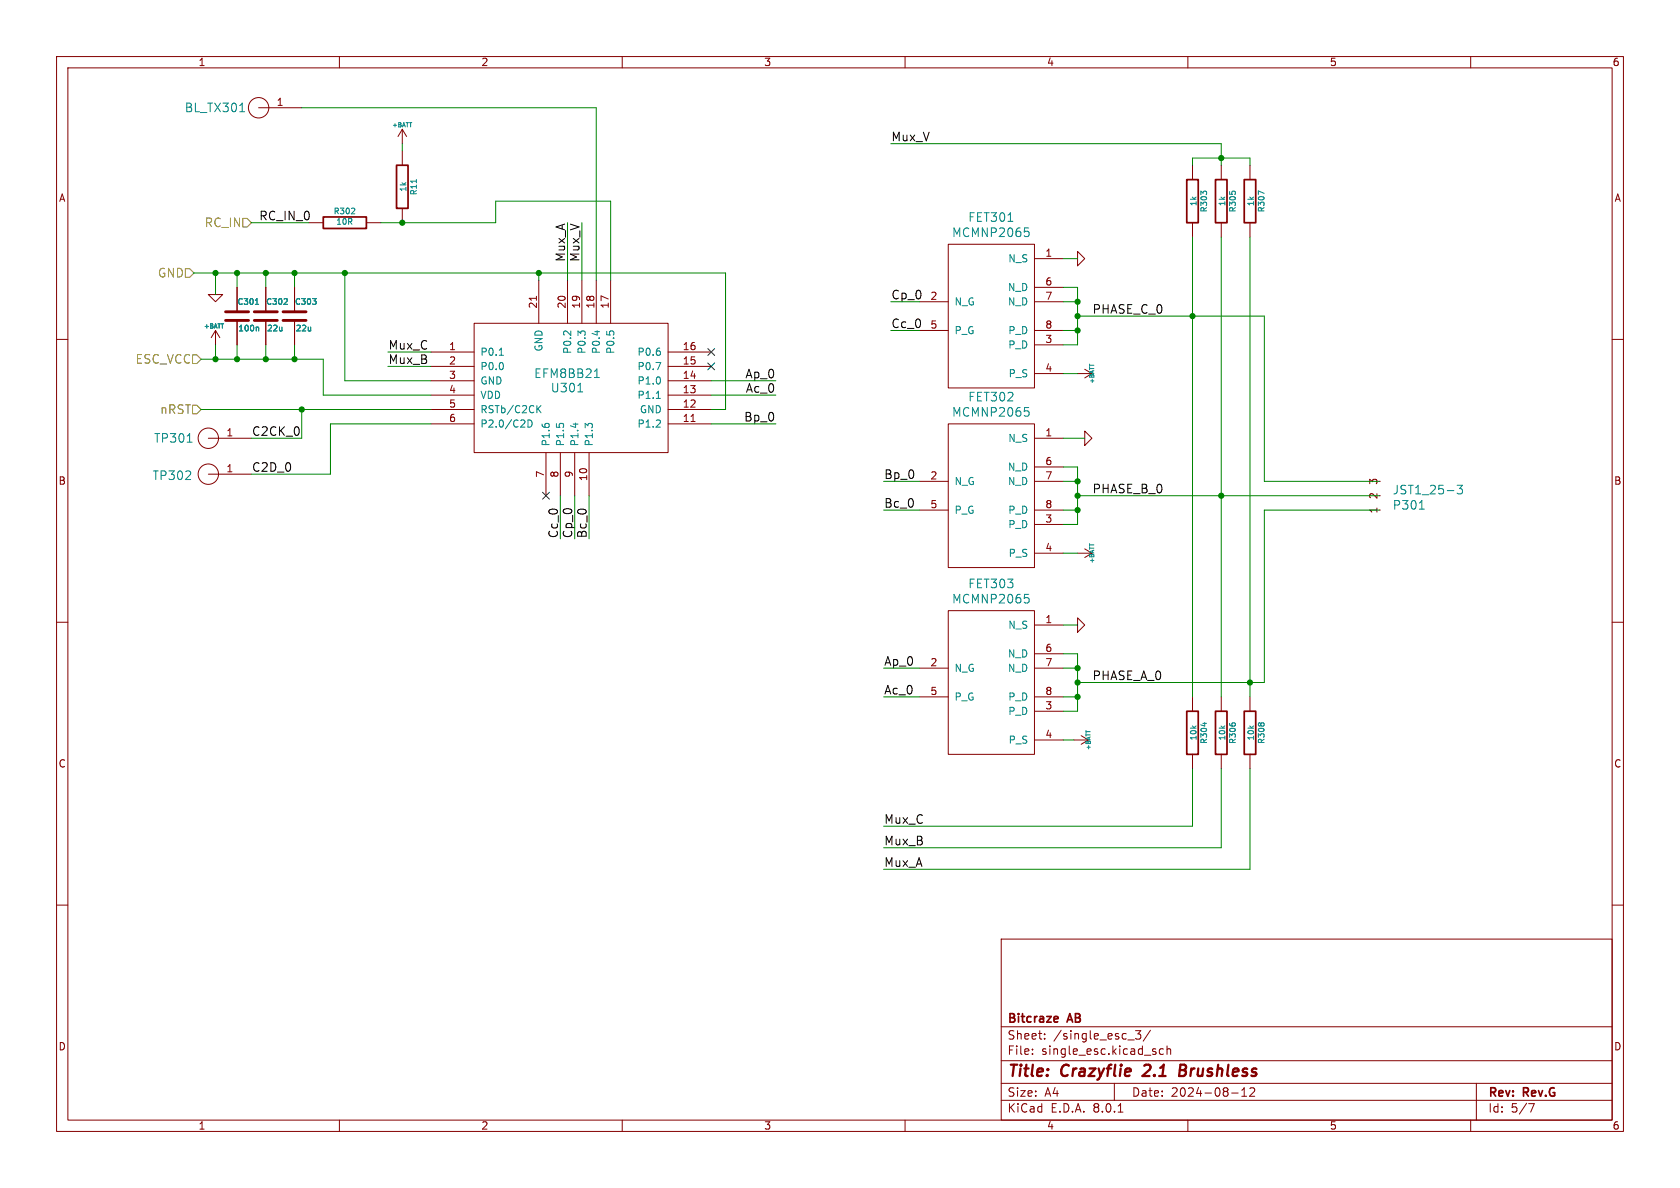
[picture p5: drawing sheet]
<svg xmlns="http://www.w3.org/2000/svg" width="297mm" height="210mm" viewBox="0 0 297 210" stroke-linecap="round" stroke-linejoin="round" font-family="sans-serif">
<g fill="none" stroke="#840000" stroke-width=".18">
<path d="M10 10h277v190h-277zM12 12h273v186h-273zM45.7 19.1h7.6M60 10v2M110 10v2M160 10v2M210 10v2M260 10v2M54.6 39.4h2.5M64.8 39.4h2.5M71.1 22.9l-.7 1.2M71.1 22.9v2.5"/>
<path d="M71.1 26.7v2.5M71.1 36.8v2.6M71.1 22.9l.8 1.2M210.8 29.2v2.6M210.8 39.4v2.5M215.9 29.2v2.6M215.9 39.4v2.5M221 29.2v2.6M221 39.4v2.5M10 60h2M36.8 52.1h2.6l-1.3 1.2zM38.1 58.4l-.8 1.3"/>
<path d="M38.1 58.4v2.6M38.1 58.4l.8 1.3M41.9 50.8v4.3M41.9 56.6v4.4M47 50.8v4.3M47 56.6v4.4M52.1 50.8v4.3M52.1 56.6v4.4M83.8 57.2h34.3v22.8h-34.3zM94.8 52.4v.7M95.2 49.5v7.7M100.3 49.5v7.7"/>
<path d="M102.9 49.5v7.7M105.4 49.5v7.7M107.9 49.5v7.7M162.6 53.3h5M162.6 58.4h5M167.6 43.2h15.3v25.4h-15.3zM182.9 45.7h5.1M182.9 53.3h5.1M182.9 58.4h5.1M182.9 50.8h5.1M190.5 44.5l1.3 1.2-1.3 1.3zM285 60h2"/>
<path d="M36.8 77.5h7.6M76.2 62.2h7.6M76.2 74.9h7.6M76.2 72.4h7.6M76.2 69.9h7.6M76.2 67.3h7.6M76.2 64.8h7.6M118.1 62.2h7.6M118.1 74.9h7.6M118.1 72.4h7.6M118.1 69.9h7.6M118.1 67.3h7.6"/>
<path d="M118.1 64.8h7.6M122.2 74.5h.7M167.6 74.9h15.3v25.4h-15.3zM182.9 61h5.1M182.9 66h5.1M182.9 77.5h5.1M190.5 66h2.5M191.8 76.2l1.2 1.3-1.2 1.2zM191.8 65.3l1.2 .7M193 66l-1.2 .8M36.8 83.8h7.6M96.5 80v7.6"/>
<path d="M99.1 80v7.6M101.6 80v7.6M104.1 80v7.6M162.6 85.1h5M162.6 90.2h5M182.9 97.8h5.1M182.9 85.1h5.1M182.9 92.7h5.1M182.9 90.2h5.1M182.9 82.6h5.1M190.5 97.8h2.5M191.8 97l1.2 .8"/>
<path d="M193 97.8l-1.2 .8M10 110h2M162.6 118.1h5M167.6 108h15.3v25.4h-15.3zM182.9 110.5h5.1M182.9 118.1h5.1M182.9 115.6h5.1M190.5 109.2l1.3 1.3-1.3 1.3zM285 110h2M162.6 123.2h5M182.9 130.8h5.1M182.9 125.7h5.1"/>
<path d="M182.9 123.2h5.1M189.9 130.8h2.5M191.1 130l1.3 .8M192.4 130.8l-1.3 .8M210.8 123.2v2.5M210.8 133.4v2.5M215.9 123.2v2.5M215.9 133.4v2.5M221 123.2v2.5M221 133.4v2.5M10 160h2M285 160h2"/>
<path d="M177 166h108v32h-108zM60 198v2M110 198v2M160 198v2M177 194.5h108M177 191.5h108M177 187.5h108M177 181.5h108M182.5 186.3v.1M182.5 185.5v.1M184.7 183.6v.1M184.7 182.8v.1"/>
<path d="M197 191.5v3M197.7 196.6h.8M199.4 183.8h1.1M200.7 182.2h1l-.5 .6 .4 .1v.7l-.2 .1h-.4l-.3-.1M203.4 182.1l-1.3 2M205.7 185.5l-.5-.1-.2 .3v.4l.1 .2h.6M206.3 185.5l.2-.1 .4 .1 .1 .9M206.3 184.9v1.5M210 198v2M217.7 193.2h1.2M219.5 193.8h.9M219.5 192.7l.5-.4v1.5"/>
<path d="M221 192.4l.5-.1 .2 .1 .1 .3-.9 1.1h.9M260 198v2M261 191.5v6.5M270.2 195.1h1l-.6 1.5"/>
<circle cx="45.7" cy="19.1" r="1.8"/>
<circle cx="36.8" cy="77.5" r="1.8"/>
<circle cx="36.8" cy="83.8" r="1.8"/>
</g>
<path d="M203.3 189.1l-1.3 1.1h1.2M208.6 189.2h.6M209.2 189.2l.3 .1M209.4 188.2h-.7l-.3 2 1-.1M209.4 189.1l-.2 .1" fill="none" stroke="#840000" stroke-width=".4"/>
<path d="M57.1 38.4h7.7v2h-7.7zM70.1 29.2h2v7.6h-2zM209.8 31.8h2v7.6h-2zM214.9 31.8h2v7.6h-2zM220 31.8h2v7.6h-2zM209.8 125.7h2v7.7h-2zM214.9 125.7h2v7.7h-2zM220 125.7h2v7.7h-2zM186.6 179.7l.4 .1 .1 .2-.8 .2M187 180.6l-.4 .1" fill="none" stroke="#840000" stroke-width=".3"/>
<g fill="none" stroke="#008484" stroke-width=".18">
<path d="M42.4 19.7h.9M62.1 37.8h.6M62.7 36.9v.3M73.6 31.7v.6M178.2 39.1h.9M212.7 34.1l-.4-.3v.6M212.8 33.8h.4M217.9 33.8h.4M223.5 34.2l-1-.5v.7M45.1 53.8h.6M45.4 57.8l.3 .2v.5M50.2 53.8h.6"/>
<path d="M50.8 52.9v.3M55.3 52.8h.6l-.4 .4M55.8 53.3v.4M105.6 58.4v.8M181.1 40.3h.8M181.3 40.9h.3l.3 .3v.5l-.6 .1M33.1 78.2h.9M88.3 62.8h.7M93.3 74.2a.64 .64 0 0 1 .8 .7 .64 .64 0 0 1-.8 .6zM95.1 72.2l.5 .8M95.6 71.7l-.7 .7M101.8 74.8v.8"/>
<path d="M102.1 69.3h.9M105.1 66.7h.9M105.4 65.4l.1-.2v1.5M116 64.1h.8l-.5 1.2M116 70.4h.8M181.1 72h.8M181.3 72.6h.3l.3 .3v.5l-.6 .2M250.9 90h.9M257.6 85.8h.9l-.5 .6 .5 .1v.7l-.2 .1h-.5l-.2-.1M181.1 105.1h.8M181.3 105.6h.3l.3 .3v.5l-.6 .2M213 127.7v.7"/>
<path d="M217.9 127.8h.4M222.6 127.8h.2M223 127.8h.4"/>
</g>
<path d="M39.9 56.6h4M39.9 55.1h4M45 56.6h4M45 55.1h4M50 56.6h4.1M50 55.1h4.1" fill="none" stroke="#840000" stroke-width=".51"/>
<path d="M42.9 38.6h.8l.7 .8-.7 .7h-.8zM32.8 47.5h.7l.8 .8-.8 .7h-.7zM34 71.6h.8l.8 .8-.8 .8h-.8zM34 62.7h.8l.8 .8-.8 .8h-.8z" fill="none" stroke="#848400" stroke-width=".18"/>
<g fill="none" stroke="#008400" stroke-width=".18">
<path d="M53.3 19.1h52.1v30.4M44.4 39.4h10.2M67.3 39.4h20.3v-3.8h20.3v13.9M71.1 25.4v1.3M100.3 39.4v10.1M102.9 39.4v10.1M157.5 25.4h58.4v3.8M210.8 29.2v-1.3h10.2v1.3M34.3 48.3h94v24.1h-2.6M38.1 48.3v3.8M41.9 48.3v2.5M47 48.3v2.5"/>
<path d="M52.1 48.3v2.5M61 48.3v19h15.2M95.2 48.3v1.2M157.5 53.3h5.1M157.5 58.4h5.1M188 53.3h2.5M188 50.8h2.5v10.2h-2.5M188 58.4h2.5M188 45.7h2.5M190.5 55.9h33v29.2h20.3M210.8 41.9v81.3M215.9 41.9v81.3"/>
<path d="M221 41.9v81.3M35.6 63.5h21.5v6.4h19.1M35.6 72.4h40.6M38.1 61v2.5M41.9 61v2.5M47 61v2.5M52.1 61v2.5M53.3 72.4v5.1h-8.9M68.6 62.2h7.6M68.6 64.8h7.6M76.2 74.9h-17.8v8.9h-14M125.7 67.3h11.5"/>
<path d="M125.7 69.9h11.5M125.7 74.9h11.5M188 77.5h3.8M188 66h2.5M99.1 87.6v7.7M101.6 87.6v7.7M104.1 87.6v7.7M156.2 85.1h6.4M156.2 90.2h6.4M188 85.1h2.5M188 82.6h2.5v10.1h-2.5M188 97.8h2.5"/>
<path d="M188 90.2h2.5M190.5 87.6h53.3M243.8 90.2h-20.3v30.5h-33M156.2 118.1h6.4M188 115.6h2.5v10.1h-2.5M188 110.5h2.5M188 118.1h2.5M156.2 123.2h6.4M188 130.8h1.9M188 123.2h2.5M210.8 135.9v10.2h-54.6M215.9 135.9v14h-59.7"/>
<path d="M221 135.9v17.8h-64.8"/>
</g>
<path d="M125.1 64.2l1.2 1.2M125.1 61.6l1.2 1.2M126.3 64.2l-1.2 1.2M126.3 61.6l-1.2 1.2M95.9 87l1.2 1.2M97.1 87l-1.2 1.2" fill="none" stroke="#000084" stroke-width=".18"/>
<g fill="#008400" stroke="#008400" stroke-width=".18">
<circle cx="53.3" cy="72.4" r=".46"/>
<circle cx="61" cy="48.3" r=".46"/>
<circle cx="41.9" cy="63.5" r=".46"/>
<circle cx="47" cy="63.5" r=".46"/>
<circle cx="190.5" cy="58.4" r=".46"/>
<circle cx="215.9" cy="27.9" r=".46"/>
<circle cx="190.5" cy="85.1" r=".46"/>
<circle cx="215.9" cy="87.6" r=".46"/>
<circle cx="210.8" cy="55.9" r=".46"/>
<circle cx="190.5" cy="118.1" r=".46"/>
<circle cx="190.5" cy="123.2" r=".46"/>
<circle cx="95.2" cy="48.3" r=".46"/>
<circle cx="71.1" cy="39.4" r=".46"/>
<circle cx="190.5" cy="87.6" r=".46"/>
<circle cx="190.5" cy="90.2" r=".46"/>
<circle cx="190.5" cy="120.7" r=".46"/>
<circle cx="221" cy="120.7" r=".46"/>
<circle cx="190.5" cy="55.9" r=".46"/>
<circle cx="190.5" cy="53.3" r=".46"/>
<circle cx="47" cy="48.3" r=".46"/>
<circle cx="52.1" cy="48.3" r=".46"/>
<circle cx="41.9" cy="48.3" r=".46"/>
<circle cx="52.1" cy="63.5" r=".46"/>
<circle cx="38.1" cy="63.5" r=".46"/>
<circle cx="38.1" cy="48.3" r=".46"/>
</g>
<g font-size="2.8" fill="#840000">
<text x="178" y="190.9">Title:</text>
<text x="187.7" y="190.9">Crazyflie</text>
<text x="203" y="190.9">2.1</text>
<text x="210.1" y="190.9">Brushless</text>
</g>
<g font-size="2.1" fill="#008484">
<text x="32.6" y="20">BL_TX301</text>
<text x="171.1" y="39.4">FET301</text>
<text x="168.2" y="42.1">MCMNP2065</text>
<text x="94.3" y="67">EFM8BB21</text>
<text x="97.3" y="69.6">U301</text>
<text x="171.1" y="71.2">FET302</text>
<text x="168.2" y="73.9">MCMNP2065</text>
<text x="27.1" y="78.5">TP301</text>
<text x="26.9" y="85.1">TP302</text>
<text x="246.1" y="87.6">JST1_25-3</text>
<text x="246.1" y="90.3">P301</text>
<text x="168.2" y="106.9">MCMNP2065</text>
<text x="171.1" y="104.2">FET303</text>
</g>
<g font-size="2.1">
<text x="157.5" y="25.1">Mux_V</text>
<text x="45.7" y="39.1">RC_IN_0</text>
<text x="100" y="46.3" transform="rotate(-90 100 46.3)">Mux_A</text>
<text x="102.6" y="46.3" transform="rotate(-90 102.6 46.3)">Mux_V</text>
<text x="157.5" y="53">Cp_0</text>
<text x="157.5" y="58.1">Cc_0</text>
<text x="193" y="55.6">PHASE_C_0</text>
<text x="68.6" y="61.9">Mux_C</text>
<text x="68.6" y="64.5">Mux_B</text>
<text x="131.7" y="67">Ap_0</text>
<text x="131.8" y="69.5">Ac_0</text>
<text x="44.4" y="77.2">C2CK_0</text>
<text x="131.5" y="74.6">Bp_0</text>
<text x="44.4" y="83.5">C2D_0</text>
<text x="156.2" y="84.8">Bp_0</text>
<text x="156.2" y="89.9">Bc_0</text>
<text x="193" y="87.3">PHASE_B_0</text>
<text x="98.7" y="95.3" transform="rotate(-90 98.7 95.3)">Cc_0</text>
<text x="101.3" y="95.3" transform="rotate(-90 101.3 95.3)">Cp_0</text>
<text x="103.8" y="95.3" transform="rotate(-90 103.8 95.3)">Bc_0</text>
<text x="156.2" y="117.8">Ap_0</text>
<text x="156.2" y="122.9">Ac_0</text>
<text x="193" y="120.3">PHASE_A_0</text>
<text x="156.2" y="145.7">Mux_C</text>
<text x="156.2" y="149.5">Mux_B</text>
<text x="156.2" y="153.4">Mux_A</text>
</g>
<g font-size="2.1" fill="#848400">
<text x="36.1" y="40.4">RC_IN</text>
<text x="27.8" y="49.3">GND</text>
<text x="23.9" y="64.5">ESC_VCC</text>
<text x="28.2" y="73.4">nRST</text>
</g>
<g font-size="2.1" fill="#840000">
<text x="178" y="184">Sheet:</text>
<text x="178" y="181.2">Bitcraze</text>
<text x="186.2" y="184">/single_esc_3/</text>
<text x="188.9" y="181.2">AB</text>
<text x="178" y="186.7">File:</text>
<text x="184.1" y="186.7">single_esc.kicad_sch</text>
<text x="178" y="196.9">KiCad</text>
<text x="178" y="194.1">Size:</text>
<text x="184.7" y="194.1">A4</text>
<text x="185.7" y="196.9">E.D.A.</text>
<text x="193.3" y="196.9">8.0.1</text>
<text x="200" y="194.1">Date:</text>
<text x="207" y="194.1">2024-08-12</text>
<text x="263" y="194.3">Rev:</text>
<text x="263" y="196.9">Id:</text>
<text x="267.1" y="196.9">5/7</text>
<text x="269.4" y="194.3">Rev.G</text>
</g>
<g font-size="1.8" fill="#840000">
<text x="35" y="11.9">1</text>
<text x="85" y="11.9">2</text>
<text x="135" y="11.9">3</text>
<text x="185" y="11.9">4</text>
<text x="235" y="11.9">5</text>
<text x="285" y="11.9">6</text>
<text x="48.8" y="18.8">1</text>
<text x="10.3" y="35.9">A</text>
<text x="285.3" y="35.9">A</text>
<text x="184.7" y="45.5">1</text>
<text x="164.4" y="53.1">2</text>
<text x="184.7" y="50.5">6</text>
<text x="184.7" y="53.1">7</text>
<text x="95" y="54.7" transform="rotate(-90 95 54.7)">21</text>
<text x="100.1" y="54.7" transform="rotate(-90 100.1 54.7)">20</text>
<text x="102.6" y="54.7" transform="rotate(-90 102.6 54.7)">19</text>
<text x="105.2" y="54.7" transform="rotate(-90 105.2 54.7)">18</text>
<text x="107.7" y="54.7" transform="rotate(-90 107.7 54.7)">17</text>
<text x="164.4" y="58.2">5</text>
<text x="184.7" y="58.2">8</text>
<text x="79.3" y="62">1</text>
<text x="79.3" y="64.5">2</text>
<text x="120.6" y="64.5">15</text>
<text x="120.6" y="62">16</text>
<text x="184.7" y="60.7">3</text>
<text x="184.7" y="65.8">4</text>
<text x="79.3" y="67.1">3</text>
<text x="79.3" y="69.6">4</text>
<text x="120.6" y="69.6">13</text>
<text x="120.6" y="67.1">14</text>
<text x="39.9" y="77.2">1</text>
<text x="79.3" y="72.1">5</text>
<text x="79.3" y="74.7">6</text>
<text x="120.6" y="74.7">11</text>
<text x="120.6" y="72.1">12</text>
<text x="184.7" y="77.2">1</text>
<text x="39.9" y="83.6">1</text>
<text x="184.7" y="82.3">6</text>
<text x="10.3" y="85.9">B</text>
<text x="96.3" y="84.5" transform="rotate(-90 96.3 84.5)">7</text>
<text x="98.8" y="84.5" transform="rotate(-90 98.8 84.5)">8</text>
<text x="101.3" y="84.5" transform="rotate(-90 101.3 84.5)">9</text>
<text x="103.9" y="85.1" transform="rotate(-90 103.9 85.1)">10</text>
<text x="164.4" y="84.8">2</text>
<text x="164.4" y="89.9">5</text>
<text x="184.7" y="84.8">7</text>
<text x="184.7" y="89.9">8</text>
<text x="243.6" y="88.3" transform="rotate(-90 243.6 88.3)">2</text>
<text x="243.6" y="85.8" transform="rotate(-90 243.6 85.8)">3</text>
<text x="285.3" y="85.9">B</text>
<text x="184.7" y="92.5">3</text>
<text x="243.6" y="90.9" transform="rotate(-90 243.6 90.9)">1</text>
<text x="184.7" y="97.5">4</text>
<text x="184.7" y="110.2">1</text>
<text x="164.4" y="117.9">2</text>
<text x="184.7" y="115.3">6</text>
<text x="184.7" y="117.9">7</text>
<text x="164.4" y="122.9">5</text>
<text x="184.7" y="125.5">3</text>
<text x="184.7" y="122.9">8</text>
<text x="184.7" y="130.6">4</text>
<text x="10.3" y="135.9">C</text>
<text x="285.3" y="135.9">C</text>
<text x="10.3" y="185.9">D</text>
<text x="285.3" y="185.9">D</text>
<text x="35" y="199.9">1</text>
<text x="85" y="199.9">2</text>
<text x="135" y="199.9">3</text>
<text x="185" y="199.9">4</text>
<text x="235" y="199.9">5</text>
<text x="285" y="199.9">6</text>
</g>
<g font-size="1.8" fill="#008484">
<text x="178.2" y="46.6">N_S</text>
<text x="178.1" y="51.7">N_D</text>
<text x="168.7" y="54.2">N_G</text>
<text x="168.7" y="59.3">P_G</text>
<text x="178.1" y="54.2">N_D</text>
<text x="178.2" y="59.3">P_D</text>
<text x="84.8" y="63.1">P0.1</text>
<text x="84.8" y="65.6">P0.0</text>
<text x="96.1" y="62.2" transform="rotate(-90 96.1 62.2)">GND</text>
<text x="101.2" y="62.7" transform="rotate(-90 101.2 62.7)">P0.2</text>
<text x="103.7" y="62.7" transform="rotate(-90 103.7 62.7)">P0.3</text>
<text x="106.3" y="62.7" transform="rotate(-90 106.3 62.7)">P0.4</text>
<text x="108.8" y="62.7" transform="rotate(-90 108.8 62.7)">P0.5</text>
<text x="112.6" y="65.6">P0.7</text>
<text x="112.6" y="63.1">P0.6</text>
<text x="178.2" y="61.8">P_D</text>
<text x="84.8" y="68.2">GND</text>
<text x="84.8" y="70.7">VDD</text>
<text x="112.6" y="70.7">P1.1</text>
<text x="112.6" y="68.2">P1.0</text>
<text x="178.2" y="66.9">P_S</text>
<text x="84.8" y="73.3">RSTb/C2CK</text>
<text x="84.8" y="75.8">P2.0/C2D</text>
<text x="112.6" y="75.8">P1.2</text>
<text x="113" y="73.3">GND</text>
<text x="97.4" y="79" transform="rotate(-90 97.4 79)">P1.6</text>
<text x="99.9" y="79" transform="rotate(-90 99.9 79)">P1.5</text>
<text x="102.5" y="79" transform="rotate(-90 102.5 79)">P1.4</text>
<text x="105" y="79" transform="rotate(-90 105 79)">P1.3</text>
<text x="178.1" y="83.4">N_D</text>
<text x="178.2" y="78.3">N_S</text>
<text x="168.7" y="86">N_G</text>
<text x="178.1" y="86">N_D</text>
<text x="168.7" y="91">P_G</text>
<text x="178.2" y="93.6">P_D</text>
<text x="178.2" y="91">P_D</text>
<text x="178.2" y="98.7">P_S</text>
<text x="178.2" y="111.4">N_S</text>
<text x="168.7" y="119">N_G</text>
<text x="178.1" y="116.4">N_D</text>
<text x="178.1" y="119">N_D</text>
<text x="168.7" y="124.1">P_G</text>
<text x="178.2" y="124.1">P_D</text>
<text x="178.2" y="126.6">P_D</text>
<text x="178.2" y="131.7">P_S</text>
</g>
<g font-size="1.4" fill="#008484">
<text x="72" y="34" transform="rotate(-90 72 34)">1k</text>
<text x="73.9" y="34.6" transform="rotate(-90 73.9 34.6)">R11</text>
<text x="58.9" y="38.1">R302</text>
<text x="59.3" y="39.9">10R</text>
<text x="211.7" y="36.6" transform="rotate(-90 211.7 36.6)">1k</text>
<text x="213.6" y="37.6" transform="rotate(-90 213.6 37.6)">R303</text>
<text x="216.8" y="36.6" transform="rotate(-90 216.8 36.6)">1k</text>
<text x="218.7" y="37.6" transform="rotate(-90 218.7 37.6)">R305</text>
<text x="221.9" y="36.6" transform="rotate(-90 221.9 36.6)">1k</text>
<text x="223.7" y="37.6" transform="rotate(-90 223.7 37.6)">R307</text>
<text x="41.9" y="54.1">C301</text>
<text x="42" y="58.8">100n</text>
<text x="47" y="54.1">C302</text>
<text x="47.1" y="58.8">22u</text>
<text x="52" y="54.1">C303</text>
<text x="52.2" y="58.8">22u</text>
<text x="211.7" y="131" transform="rotate(-90 211.7 131)">10k</text>
<text x="213.6" y="131.6" transform="rotate(-90 213.6 131.6)">R304</text>
<text x="216.8" y="131" transform="rotate(-90 216.8 131)">10k</text>
<text x="218.7" y="131.6" transform="rotate(-90 218.7 131.6)">R306</text>
<text x="221.9" y="131" transform="rotate(-90 221.9 131)">10k</text>
<text x="223.7" y="131.6" transform="rotate(-90 223.7 131.6)">R308</text>
</g>
<g font-size="1.1" fill="#008484">
<text x="69.2" y="22.7">+BATT</text>
<text x="35.9" y="58.3">+BATT</text>
<text x="193.6" y="68" transform="rotate(-90 193.6 68)">+BATT</text>
<text x="193.6" y="99.7" transform="rotate(-90 193.6 99.7)">+BATT</text>
<text x="193" y="132.7" transform="rotate(-90 193 132.7)">+BATT</text>
</g>
</svg>
